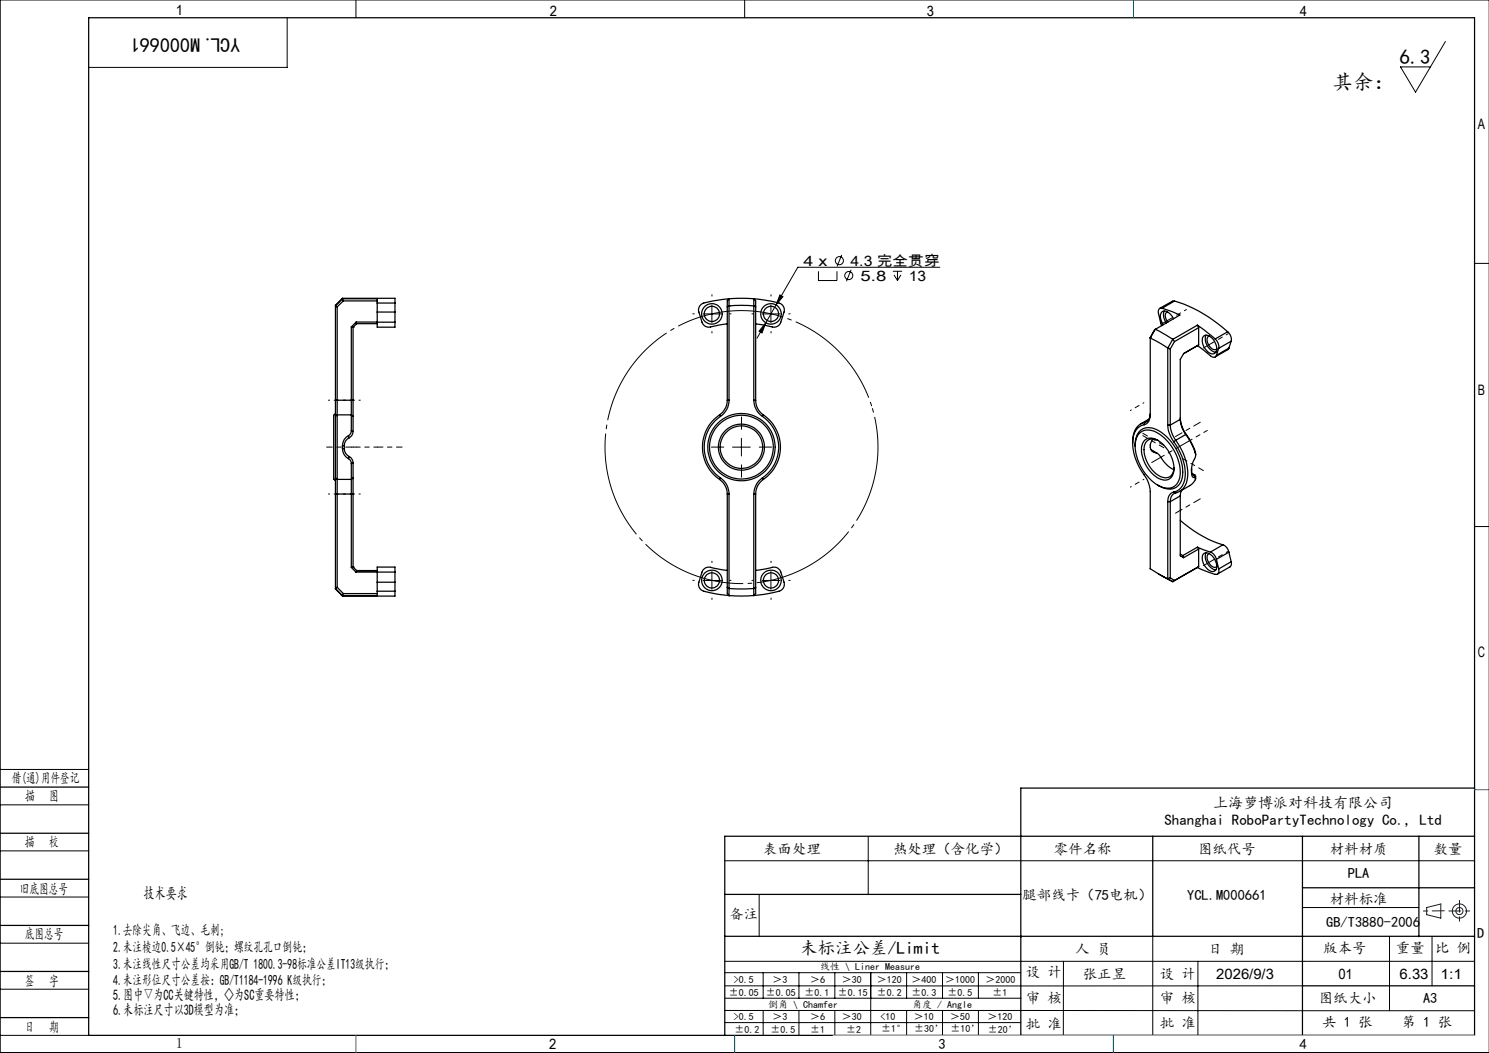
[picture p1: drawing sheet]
<svg xmlns="http://www.w3.org/2000/svg" width="420mm" height="297mm" viewBox="0 0 420 297" stroke-linecap="round" stroke-linejoin="round" font-family="sans-serif">
<g fill="none" stroke="#000" stroke-width=".28">
<path d="M100.4 0v5M210 0v5M420 0h-419.9v297h419.9M81 5v14h-56M407.7 11.7l-8.4 14.3-4.3-7.1h8.5M230.9 76.5v2.6h5.2v-2.6M237.4 71.9l-1.3 3.2M240.1 76.1l-1.3 3.2M251.8 76.5h2.7M252.2 77.5l1 1.6M253.2 76.5v2.6M254.1 77.5l-.9 1.6"/>
<path d="M265.1 75.4h-40.1l-6.1 10.6M415.9 74.3h4.1M198.3 88.5h5M200.8 86v5M215 88.5h5M216 91l-1.1 2.9-.8-.5zM216 91l-2.5 4.4M217.5 86v5M218.9 86l-2.9 5M220 83.2l.8 .5-1.9 2.3zM206.6 126.1h5M209.1 123.6v5"/>
<path d="M415.9 148.5h4.1M198.3 163.7h5M200.8 161.2v5M215 163.7h5M217.5 161.2v5M0 217h25M0 227h25M0 240h25M244.9 236v16.3M0 253h25M204.4 242.8h211.5M214.1 252.4v11.8"/>
<path d="M367.4 256h32.8M0 266h25M0 279h25M204.4 271.1h211.5M204.4 278.1h163M204.4 274.4h83.5M215.3 274.4v7.1M225.4 274.4v7.1M235.5 274.4v7.1M245.6 274.4v17.6M255.7 274.4v7.1M265.9 274.4v7.1"/>
<path d="M276 274.4v7.1M300 271.1l-.1 21M325.2 264.1v27.9M337.9 271.1v20.9M391.9 264.1v21M403.9 264.1v14M0 292h25M204.4 285l211.5 .1M204.4 288.4h83.5M204.5 281.5h83.5M215.3 285v7M225.4 285v7"/>
<path d="M235.5 285v7M255.7 285v7M265.9 285v7M276 285v7M287.9 292h128"/>
<circle cx="236.8" cy="73.5" r="1.15"/>
<circle cx="239.4" cy="77.7" r="1.15"/>
</g>
<path d="M246 114.8a38.5 38.5 0 0 0-64.5-15.4 38.5 38.5 0 0 0 17.7 63.9 38.5 38.5 0 0 0 47.3-46.5l-.5-2" fill="none" stroke="#000" stroke-width=".28" stroke-dasharray="30.5 1.3 1.3 1.3" stroke-dashoffset="-2.8" stroke-linecap="butt"/>
<g fill="none" stroke="#191924" stroke-width=".28">
<path d="M402.4 256l4-1v4l-4-1z"/>
<circle cx="411.7" cy="257" r="1"/>
<circle cx="411.7" cy="257" r="2"/>
</g>
<path d="M106.4 126.1h-5.8" fill="none" stroke="#000" stroke-width=".28" stroke-dasharray="30.5 1.3 1.3 1.3" stroke-dashoffset="29.5"/>
<path d="M92.1 126.1h7M113.4 126.1h-7M322.3 122.2l6 3.4M322.3 122.9l6 3.4M333.5 129.3l5.9 3.4" fill="none" stroke="#000" stroke-width=".28" stroke-dasharray="30.5 1.3 1.3 1.3" stroke-dashoffset="28.9"/>
<g fill="none" stroke="#000" stroke-width=".28" stroke-dasharray="30.5 1.3 1.3 1.3">
<path d="M195.8 88.5h-.4M200.8 83.5v-.4M200.8 93.5v.4M205.8 88.5h.4M212.5 88.5h-.4M217.5 83.5v-.4M217.5 93.5v.4M222.5 88.5h.4M330.2 89.9l-2.5 1.5M342 96.7l-2.6 1.5M99.1 126.1h.5M100.6 126.1h-1"/>
<path d="M204.2 126.1h-3.5M209.2 121.1v-3.5M209.2 131.1v3.5M214.2 126.1h3.5M200.8 158.7v-.4M217.5 158.7v-.4M342 158.1l-2.6 1.4M195.8 163.7h-.4M200.8 168.7v.4M205.8 163.7h.4M212.5 163.7h-.4M217.5 168.7v.4"/>
<path d="M222.5 163.7h.4"/>
</g>
<path d="M92.6 112.9h4.5M101.6 112.9h-4.5M92.6 139.3h4.5M101.6 139.3h-4.5" fill="none" stroke="#000" stroke-width=".28" stroke-dasharray="30.5 1.3 1.3 1.3" stroke-dashoffset="30.1"/>
<path d="M335.3 124.4l-10.5 6.1" fill="none" stroke="#000" stroke-width=".28" stroke-dasharray="30.5 1.3 1.3 1.3" stroke-dashoffset="26.4"/>
<path d="M340.5 121.4l-5.2 3" fill="none" stroke="#000" stroke-width=".28" stroke-dasharray="30.5 1.3 1.3 1.3" stroke-dashoffset="29.3"/>
<path d="M334.7 87.3l-4.5 2.6M346.4 94.1l-4.4 2.6M346.4 155.5l-4.4 2.6" fill="none" stroke="#000" stroke-width=".28" stroke-dasharray="30.5 1.3 1.3 1.3" stroke-dashoffset="29.8"/>
<path d="M338.6 119.1l-7 4M338.6 140.7l-7 4" fill="none" stroke="#000" stroke-width=".28" stroke-dasharray="30.5 1.3 1.3 1.3" stroke-dashoffset="28.3"/>
<path d="M318.8 115.8l3.9-2.2M318.8 137.4l3.9-2.2" fill="none" stroke="#000" stroke-width=".28" stroke-dasharray="30.5 1.3 1.3 1.3" stroke-dashoffset="30.2"/>
<g fill="none" stroke="#000" stroke-width=".35">
<path d="M25 5h390.9v287h-390.9zM94.6 86.3h.1M94.6 86.3v26.6M94.6 86.3l.5 .3M95.1 86.6v30.4M96.6 84.1v.2M96.6 84.1h14.8v1.4M96.6 84.3h9.8v1.2M96.6 84.1l-2 2M96.6 84.3l-2 2M96.6 84.3l.2 .6M96.8 84.9l-1.7 1.7"/>
<path d="M96.8 84.9h9.6M99.1 92.2v24.8M99.1 92.2l.5 .1M99.6 92.3h.1M99.6 92.3v20.6M100.5 90.8v.5h5.9M100.5 90.8h5.9M100.5 90.8l-1.4 1.4M100.6 91.3l-1 1M106.4 85.5v2.5M106.4 90.9v1.4h5v-1.4M106.4 88h5"/>
<path d="M106.4 85.5h5M106.4 90.9h5M106.4 88v2.9M111.4 85.5v2.5M111.4 88v2.9M205.6 86.3h.1M205.6 86.3l3.5-.2 3.5 .2M205.6 84.3v28.6M205.6 86.3l-.5 .3M205.7 84.3l2.6-.2 4.3 .2M205.7 84.3l-6.3 1a2.2 2.2 0 0 0-2.3 2.7l.9 2.9a2.16 2.16 0 0 0 3.1 1.2l4-.7M205.7 84.3l-.6 .5v28.1"/>
<path d="M212.6 86.3h.1M212.6 84.3h.1M212.6 86.3l.5 .3M212.6 84.3v28.6M212.7 84.3l1.7 .2a22.5 22.5 0 0 1 6.1 1.3l.7 1v.8l-1 3.3a2.1 2.1 0 0 1-3 1.2l-4.1-.7M212.7 84.3l.4 .6v28M324.4 95.3h.1M324.4 95.3l5 2.9M325.8 92.9l-1.4 2.4M325.9 92.9l4.9 2.8M325.9 92.9l-1.5 2.3v21.8a2.52 2.52 0 0 1-1.7 2.8M327.8 87l5 1.9-6.9 4"/>
<path d="M327.8 87a.97 .97 0 0 0-1 .4 .97 .97 0 0 0 0 1l.9 3.5M328.4 87.7a3.3 3.3 0 0 0 .6 3.4M329.3 87.9a1.91 1.91 0 0 0 .1 3M329.4 98.2h.1M329.4 98.2v21.7M329.4 98.2l.7 .2M330.1 98.4v21.5M330.8 95.7h.1M330.8 95.7l-1.4 2.5M330.8 95.7l.5 .6M331 89.9a2.9 2.9 0 0 0-3.1-2.1 2.73 2.73 0 0 0 .3 3.8M331.3 84.9a38.3 38.3 0 0 1 15 8.7"/>
<path d="M331.3 84.9h-.5l-3.7 2.1M331.3 84.9l-3.5 2.1M331.3 96.3l-1.2 2.1M337.7 91.7l5.1 3.9M337.7 91.7l-6.9 4M337.7 91.7l.4 .7M338.1 97.3l-.3 .2 1.8 1.3a5 5 0 0 0 3.1 1.9l.4-.5M338.1 97.3l-4.2 2.4-1 1.7v16.9M338.1 92.4l-6.8 3.9M338.1 92.4v4.9M339.5 94.8a2.37 2.37 0 0 1 3.2 1.7 2.31 2.31 0 0 1-.3 3.3 3.3 3.3 0 0 1-3.2-3.1v-1.3zM340.2 94.5a3.8 3.8 0 0 0 2.8 4.8"/>
<path d="M341.1 94.8a1.51 1.51 0 0 0-.3 2.2 1.93 1.93 0 0 0 2.4 1.5M342.8 95.6a2.86 2.86 0 0 1 .9 2.6M343.7 98.2l-.6 2M346.3 93.6a2.79 2.79 0 0 1 1 2.6M346.3 93.6l-3.5 2M346.6 98.2l-.2 .4-3.6 2.1M346.6 98.2l-3.5 2M347.3 96.2l-3.6 2M347.3 96.2l-.7 2M94.6 117.4v17.4M94.6 116.6l-.5 .5v18l.5 .5M94.6 112.9v4.5"/>
<path d="M94.6 112.9h5M95.1 117v18.2M95.1 117h4M95.1 117l-.5 .4M99.1 117v4.5M99.1 117l.5 .4M99.6 117.4v4.3M99.6 112.9v4.5M203 117a11 11 0 0 0 0 18.2M203 117l.2 .4M203.2 117.4a10.5 10.5 0 0 0 0 17.4M205.1 112.9a5.1 5.1 0 0 1-2.1 4.1"/>
<path d="M205.1 112.9h.5M205.6 112.9a5.5 5.5 0 0 1-2.4 4.5M212.6 112.9a5.7 5.7 0 0 0 2.5 4.5M212.6 112.9h.5M213.1 112.9a4.9 4.9 0 0 0 2.2 4.1M215.1 117.4a10.5 10.5 0 0 1 0 17.4M215.3 117a11 11 0 0 1 0 18.2M215.3 117l-.2 .4M322.7 119.8a4.5 4.5 0 0 0-3.2 4.8 16.9 16.9 0 0 0 4 10.5l.7 1.8 .2 1.7v21.8l5 2.9M322.9 119.1a4.7 4.7 0 0 0-3.4 5.1v.8M322.9 119.1l-.2 .7M323.8 118.6l-.9 .5"/>
<path d="M324.1 118.2l-2.3 1.4M324.4 116.7a2.27 2.27 0 0 1-1.5 2.4M329.4 119.9a8.6 8.6 0 0 0 1.7 4.7M329.4 119.9h.7M330.1 119.9a7.8 7.8 0 0 0 1.5 4.3M332.9 118.3a7.8 7.8 0 0 0 1.6 4.3M332.9 117.9a8.6 8.6 0 0 0 1.7 4.7M332.9 118.3l-2.8 1.6M94.6 134.8v4.5M94.6 134.8l.5 .4M94.6 139.3h5M94.6 139.3v26.7"/>
<path d="M95.1 135.2v30.5M95.1 135.2h4M96.6 125.7v.8M96.6 126.5a3.2 3.2 0 0 0 1.7 2.9M96.6 125.7h.5M96.6 126.5h.5M97.1 125.7v.8M97.1 126.5a2.4 2.4 0 0 0 1.4 2.3M98.3 122.9a3.2 3.2 0 0 0-1.7 2.8M98.3 129.4a1.61 1.61 0 0 1 .8 1.4M98.3 122.9l.2 .6M98.5 123.5a2.4 2.4 0 0 0-1.4 2.2"/>
<path d="M98.5 128.8l-.2 .6M98.5 128.8a2.05 2.05 0 0 1 1.1 1.8M99.1 130.8v4.4M99.1 121.5a1.5 1.5 0 0 1-.8 1.4M99.1 135.2v24.9M99.1 121.5l.5 .2M99.6 121.7a1.95 1.95 0 0 1-1.1 1.8M99.6 130.6v4.2M99.6 134.8v4.5M99.6 130.6l-.5 .2M99.6 134.8l-.5 .4M99.6 139.3v20.6"/>
<path d="M203 135.2a5.1 5.1 0 0 1 2.1 4.1M203.2 134.8a5.5 5.5 0 0 1 2.4 4.5M203.2 134.8l-.2 .4M205.1 139.3h.5M205.1 139.3v28.1l.5 .6M205.6 139.3v28.7M212.6 139.3h.5M212.6 139.3v28.6M213.1 139.3v28.1l-.5 .5M215.1 134.8a5.7 5.7 0 0 0-2.5 4.5M215.1 134.8l.2 .4M215.3 135.2a4.9 4.9 0 0 0-2.2 4.1"/>
<path d="M320.2 125.8a4.6 4.6 0 0 1 3-5.1 7.5 7.5 0 0 1 6.3 2.9 13.4 13.4 0 0 1 3.8 11.7 3.8 3.8 0 0 1-5.7 2.1l-1-.6M321.3 122.3a4.1 4.1 0 0 1 5.4-.1 13.3 13.3 0 0 1 6 12.7 3.6 3.6 0 0 1-5.4 2.3 13.4 13.4 0 0 1-7-12.8zM322.8 124.3a3.4 3.4 0 0 1 4.7 .5 9.4 9.4 0 0 1 3.4 8.8 2.56 2.56 0 0 1-3.9 1.4 9.6 9.6 0 0 1-4.9-9.3zM324.7 126.9l1.7 .9M324.8 127.1l1.1 .6M325.3 123.8l-.7 1-.2 .9a1.83 1.83 0 0 0 1.5 2M325.9 127.7a3.7 3.7 0 0 1 2.1 2.1l1.4 1.6 1.7 1.1M326.7 124.3a2.55 2.55 0 0 0-2.9-.2 2.55 2.55 0 0 0-1.1 2.7 8.5 8.5 0 0 0 5.9 8 2.5 2.5 0 0 0 2.6-2.9M331.1 124.6a13.7 13.7 0 0 1 2.8 11.5l-.9 1.6-.9 .7-1 .4M331.1 138.8a2.47 2.47 0 0 0-1.7 2.7M331.1 138.8l.5 .2M331.6 124.2a14.4 14.4 0 0 1 3 12l-.9 1.7-1 .7-1.1 .4"/>
<path d="M331.6 139a2.27 2.27 0 0 0-1.5 2.5M331.6 124.2l-.5 .4M332.9 139.9v16.9l.9 .5M332.9 139.9l-2.8 1.6M333.3 138.3l-.4 1.6M334.5 122.6a18.8 18.8 0 0 1 2.6 5.1M334.5 122.6l-2.9 1.6M334.5 122.6h.1M334.6 122.6a18.5 18.5 0 0 1 2.6 4.9M336.1 132.5v-.3v.8M336.1 133a.69 .69 0 0 0 .7 .9M336.2 133.5l.9 .5"/>
<path d="M336.2 133.6l.6 .3M336.8 133.9a.64 .64 0 0 1 .5 1.1M336.8 133.9l.1 .8M336.9 134.7l.3 .2a3.3 3.3 0 0 1-1.6 2.1l-2.8 1.6M337.1 127.7l.1 .9a8.6 8.6 0 0 0-1.1 4.3l.2 1.5 .6 .3M337.2 127.5l.1 .8M337.2 127.5l-.1 .2M99.6 159.9h.1M99.6 159.9l-.5 .2M99.6 159.9l1 1M329.4 141.5v21.8M329.4 141.5h.7"/>
<path d="M330.1 141.5v21.5M332.9 146.8a32.9 32.9 0 0 0 12 6.9M332.9 156.3l.7 .4M333.6 156.7l.2 .6M337.7 154.3l3.7 1.4M337.7 154.3l-4.1 2.4M337.7 154.3l.4 .6M338.1 159.8l-.4 .3 1.9 .8a6.8 6.8 0 0 0 3.9 1l.3-.7-.1-.7M338.1 154.9v4.9M338.1 159.8l-7.3 4.2M338.1 154.9l-4.3 2.4M339.5 156.2a2.37 2.37 0 0 1 3.2 1.7 2.31 2.31 0 0 1-.3 3.2 3.3 3.3 0 0 1-3.2-3.1v-1.2z"/>
<path d="M340.2 155.9a3.8 3.8 0 0 0 2.8 4.8M341.1 156.1a1.51 1.51 0 0 0-.3 2.3 1.93 1.93 0 0 0 2.4 1.4M341.4 155.7a2.93 2.93 0 0 1 1.7 2.1M343.1 157.8l.6 2.7M344.9 153.7a2.71 2.71 0 0 1 1.7 2M344.9 153.7l-3.5 2M346.6 155.7l-3.5 2.1M346.6 155.7l.7 2.7M347.3 158.4v.7l-.3 .7-3.6 2.1M347.3 158.4l-3.6 2.1M94.6 166h.1M94.6 166.1l2 2"/>
<path d="M94.6 166l2 1.9M95.1 165.7l-.5 .3M95.1 165.7l1.8 1.7M96.6 167.9v.1M96.6 168v.1M96.9 167.4l-.3 .5M96.9 167.4h9.5M99.1 160.1l1.3 1.3M100.4 161.4h11M100.6 160.9h.1M100.6 160.9h5.8M100.6 160.9l-.2 .5"/>
<path d="M106.4 164.2v2.6M106.4 166.8v1.2h-9.8M106.4 166.8h5M106.4 164.2h5M111.4 164.2v2.6M111.4 161.4v-1.5h-5v4.3M111.4 166.8v1.3h-14.8M111.4 161.4v2.8M205.1 160.9l-4-.7a2.16 2.16 0 0 0-3.1 1.2l-.9 2.8a2.14 2.14 0 0 0 2.3 2.8l6.2 1M205.1 165.7l.5 .3M205.6 166l2.6 .1 4.4-.1M205.6 168l3.5 .1 3.5-.1"/>
<path d="M205.6 166h.1M205.6 168h.1M212.6 166h.1M212.6 167.9v.1M213.1 160.9l4.1-.7a2.11 2.11 0 0 1 3 1.2l1 2.8a2.19 2.19 0 0 1-2.3 2.8l-6.3 1M213.1 165.7l-.5 .3M326.9 162l3.9 2M329.4 163.3l1.4 .7M330.1 163l-.7 .2M330.1 163l1.2 .7-.5 .3M330.8 164h.1M0 222h25"/>
<path d="M0 235h25M325.2 235.9v28.2M367.4 235.9v56.1M400.2 235.9v28.3M415.9 235.9h-211.5v56.1M415.9 222.3h-128v69.7M0 248h25M204.4 252.3h83.5M367.4 250.4h48.5M0 261h25M0 274h25M204.4 264.1h211.5"/>
<path d="M367.4 278.1h48.5M0 287h25"/>
<circle cx="200.8" cy="88.5" r="2.89"/>
<circle cx="200.8" cy="88.5" r="2.14"/>
<circle cx="217.5" cy="88.5" r="2.14"/>
<circle cx="217.5" cy="88.5" r="2.9"/>
<circle cx="209.1" cy="126.1" r="6"/>
<circle cx="209.1" cy="126.1" r="6.5"/>
<circle cx="209.1" cy="126.1" r="9"/>
<circle cx="209.2" cy="126.1" r="9.5"/>
<circle cx="200.8" cy="163.7" r="2.89"/>
<circle cx="200.8" cy="163.7" r="2.14"/>
<circle cx="217.5" cy="163.7" r="2.14"/>
<circle cx="217.5" cy="163.7" r="2.9"/>
</g>
<path d="M407.4 256.9l-5.9 .1M408.7 256.9h6M411.7 253.9v6" fill="none" stroke="#191924" stroke-width=".28" stroke-dasharray="6.3 1.3 1.3 1.3" stroke-dashoffset="3"/>
<path d="M235 292h180.9" fill="none" stroke="#c0c0c0" stroke-width=".28"/>
<path d="M319.7 0v5M415.9 222.7h4.1M100.4 292v5M207.2 292v5M314 292v5" fill="none" stroke="#00f" stroke-width=".28"/>
<path d="M406.4 255h.1" fill="none" stroke="#0ff" stroke-width=".28"/>
<path d="M216 91l-1.9 2.4 .8 .5zM220 83.2l-1.1 2.8 1.9-2.3z" fill="#000"/>
<g font-size="5.8">
<text x="394.8" y="18">6.3</text>
<text x="375.9" y="25.2">其余：</text>
</g>
<text font-size="5.6" x="67.7" y="10.6" transform="rotate(-180 67.7 10.6)">YCL.M000661</text>
<text font-size="4.9" x="225.7" y="269">未标注公差/Limit</text>
<text font-size="4.7" x="40.5" y="253.6">技术要求</text>
<g font-size="4.2">
<text x="342.2" y="227.9">上海萝博派对科技有限公司</text>
<text x="328.5" y="232.8">Shanghai RoboPartyTechnology Co., Ltd</text>
<text x="31.9" y="282.1">5.图中▽为CC关键特性，◇为SC重要特性；</text>
<text x="31.9" y="286.4">6.未标注尺寸以3D模型为准；</text>
</g>
<g font-size="4.1">
<text x="49.6" y="4.3">1</text>
<text x="155.1" y="4.6">2</text>
<text x="261.4" y="4.6">3</text>
<text x="366.6" y="4.6">4</text>
<text x="416.9" y="36.3">A</text>
<text x="226.6" y="75">4 x</text>
<text x="239.9" y="75">4.3 完全贯穿</text>
<text x="242.8" y="79.2">5.8</text>
<text x="256.4" y="79.2">13</text>
<text x="416.9" y="111.3">B</text>
<text x="416.9" y="185.3">C</text>
<text x="3.3" y="220.9">借(通)用件登记</text>
<text x="7.1" y="226">描</text>
<text x="13.9" y="226">图</text>
<text x="7" y="238.9">描</text>
<text x="13.8" y="238.9">校</text>
<text x="215.3" y="240.8">表面处理</text>
<text x="251.9" y="240.8">热处理（含化学）</text>
<text x="297.3" y="240.8">零件名称</text>
<text x="337.9" y="240.8">图纸代号</text>
<text x="375.1" y="240.8">材料材质</text>
<text x="404.4" y="240.8">数量</text>
<text x="380.2" y="247.7">PLA</text>
<text x="5.6" y="252">旧底图总号</text>
<text x="288.4" y="253.7">腿部线卡（75电机）</text>
<text x="334.9" y="253.7">YCL.M000661</text>
<text x="375.1" y="254.9">材料标准</text>
<text x="31.9" y="263.7">1.去除尖角、飞边、毛刺;</text>
<text x="205.7" y="259.3">备注</text>
<text x="374.1" y="261.4">GB/T3880-2006</text>
<text x="7" y="265">底图总号</text>
<text x="31.9" y="268.4">2.未注棱边0.5×45°倒钝；螺纹孔孔口倒钝；</text>
<text x="303.3" y="269">人 员</text>
<text x="340.8" y="269">日 期</text>
<text x="373.2" y="268.7">版本号</text>
<text x="393.7" y="268.7">重量</text>
<text x="404.8" y="268.7">比 例</text>
<text x="416.7" y="264.6">D</text>
<text x="31.9" y="273.2">3.未注线性尺寸公差均采用GB/T 1800.3-98标准公差IT13级执行；</text>
<text x="289.3" y="275.5">设 计</text>
<text x="7" y="278">签</text>
<text x="13.8" y="278">字</text>
<text x="31.9" y="277.9">4.未注形位尺寸公差按：GB/T1184-1996 K级执行；</text>
<text x="305.4" y="276">张正昱</text>
<text x="327.2" y="276">设 计</text>
<text x="343.1" y="276">2026/9/3</text>
<text x="377.5" y="276">01</text>
<text x="394.8" y="276">6.33</text>
<text x="406.3" y="276">1:1</text>
<text x="289.3" y="283">审 核</text>
<text x="327.2" y="282.9">审 核</text>
<text x="372" y="283">图纸大小</text>
<text x="401.4" y="283">A3</text>
<text x="7" y="291">日</text>
<text x="13.8" y="291">期</text>
<text x="289.3" y="290.1">批 准</text>
<text x="327.2" y="290">批 准</text>
<text x="373" y="289.8">共 1 张</text>
<text x="395.4" y="289.8">第 1 张</text>
<text x="49.6" y="295.6">1</text>
<text x="154.9" y="296">2</text>
<text x="264.7" y="296">3</text>
<text x="366.6" y="296">4</text>
</g>
<g font-size="2.8">
<text x="231.3" y="273.6">线性 \ Liner Measure</text>
<text x="205.6" y="280.8">±0.05</text>
<text x="207" y="277.2">&gt;0.5</text>
<text x="216" y="280.8">±0.05</text>
<text x="217.9" y="277.2">＞3</text>
<text x="227" y="280.8">±0.1</text>
<text x="228.5" y="277.2">＞6</text>
<text x="236.3" y="280.8">±0.15</text>
<text x="237.5" y="277.2">＞30</text>
<text x="247.4" y="277.2">＞120</text>
<text x="247.4" y="280.8">±0.2</text>
<text x="257.1" y="277.2">＞400</text>
<text x="257.1" y="280.8">±0.3</text>
<text x="266.6" y="277.2">＞1000</text>
<text x="267.3" y="280.8">±0.5</text>
<text x="278" y="277.2">＞2000</text>
<text x="279.9" y="280.8">±1</text>
<text x="207" y="287.8">&gt;0.5</text>
<text x="216.6" y="284.3">倒角 \ Chamfer</text>
<text x="217.9" y="287.8">＞3</text>
<text x="228.5" y="287.8">＞6</text>
<text x="237.5" y="287.8">＞30</text>
<text x="248.4" y="287.8">&lt;10</text>
<text x="257.3" y="284.3">角度 / Angle</text>
<text x="257.8" y="287.8">＞10</text>
<text x="268" y="287.8">＞50</text>
<text x="278.5" y="287.8">＞120</text>
<text x="207.1" y="291.3">±0.2</text>
<text x="217.3" y="291.3">±0.5</text>
<text x="228.5" y="291.3">±1</text>
<text x="238.7" y="291.3">±2</text>
<text x="248.6" y="291.1">±1°</text>
<text x="257.8" y="291.1">±30’</text>
<text x="268.1" y="291.1">±10’</text>
<text x="278.6" y="291.2">±20’</text>
</g>
</svg>
